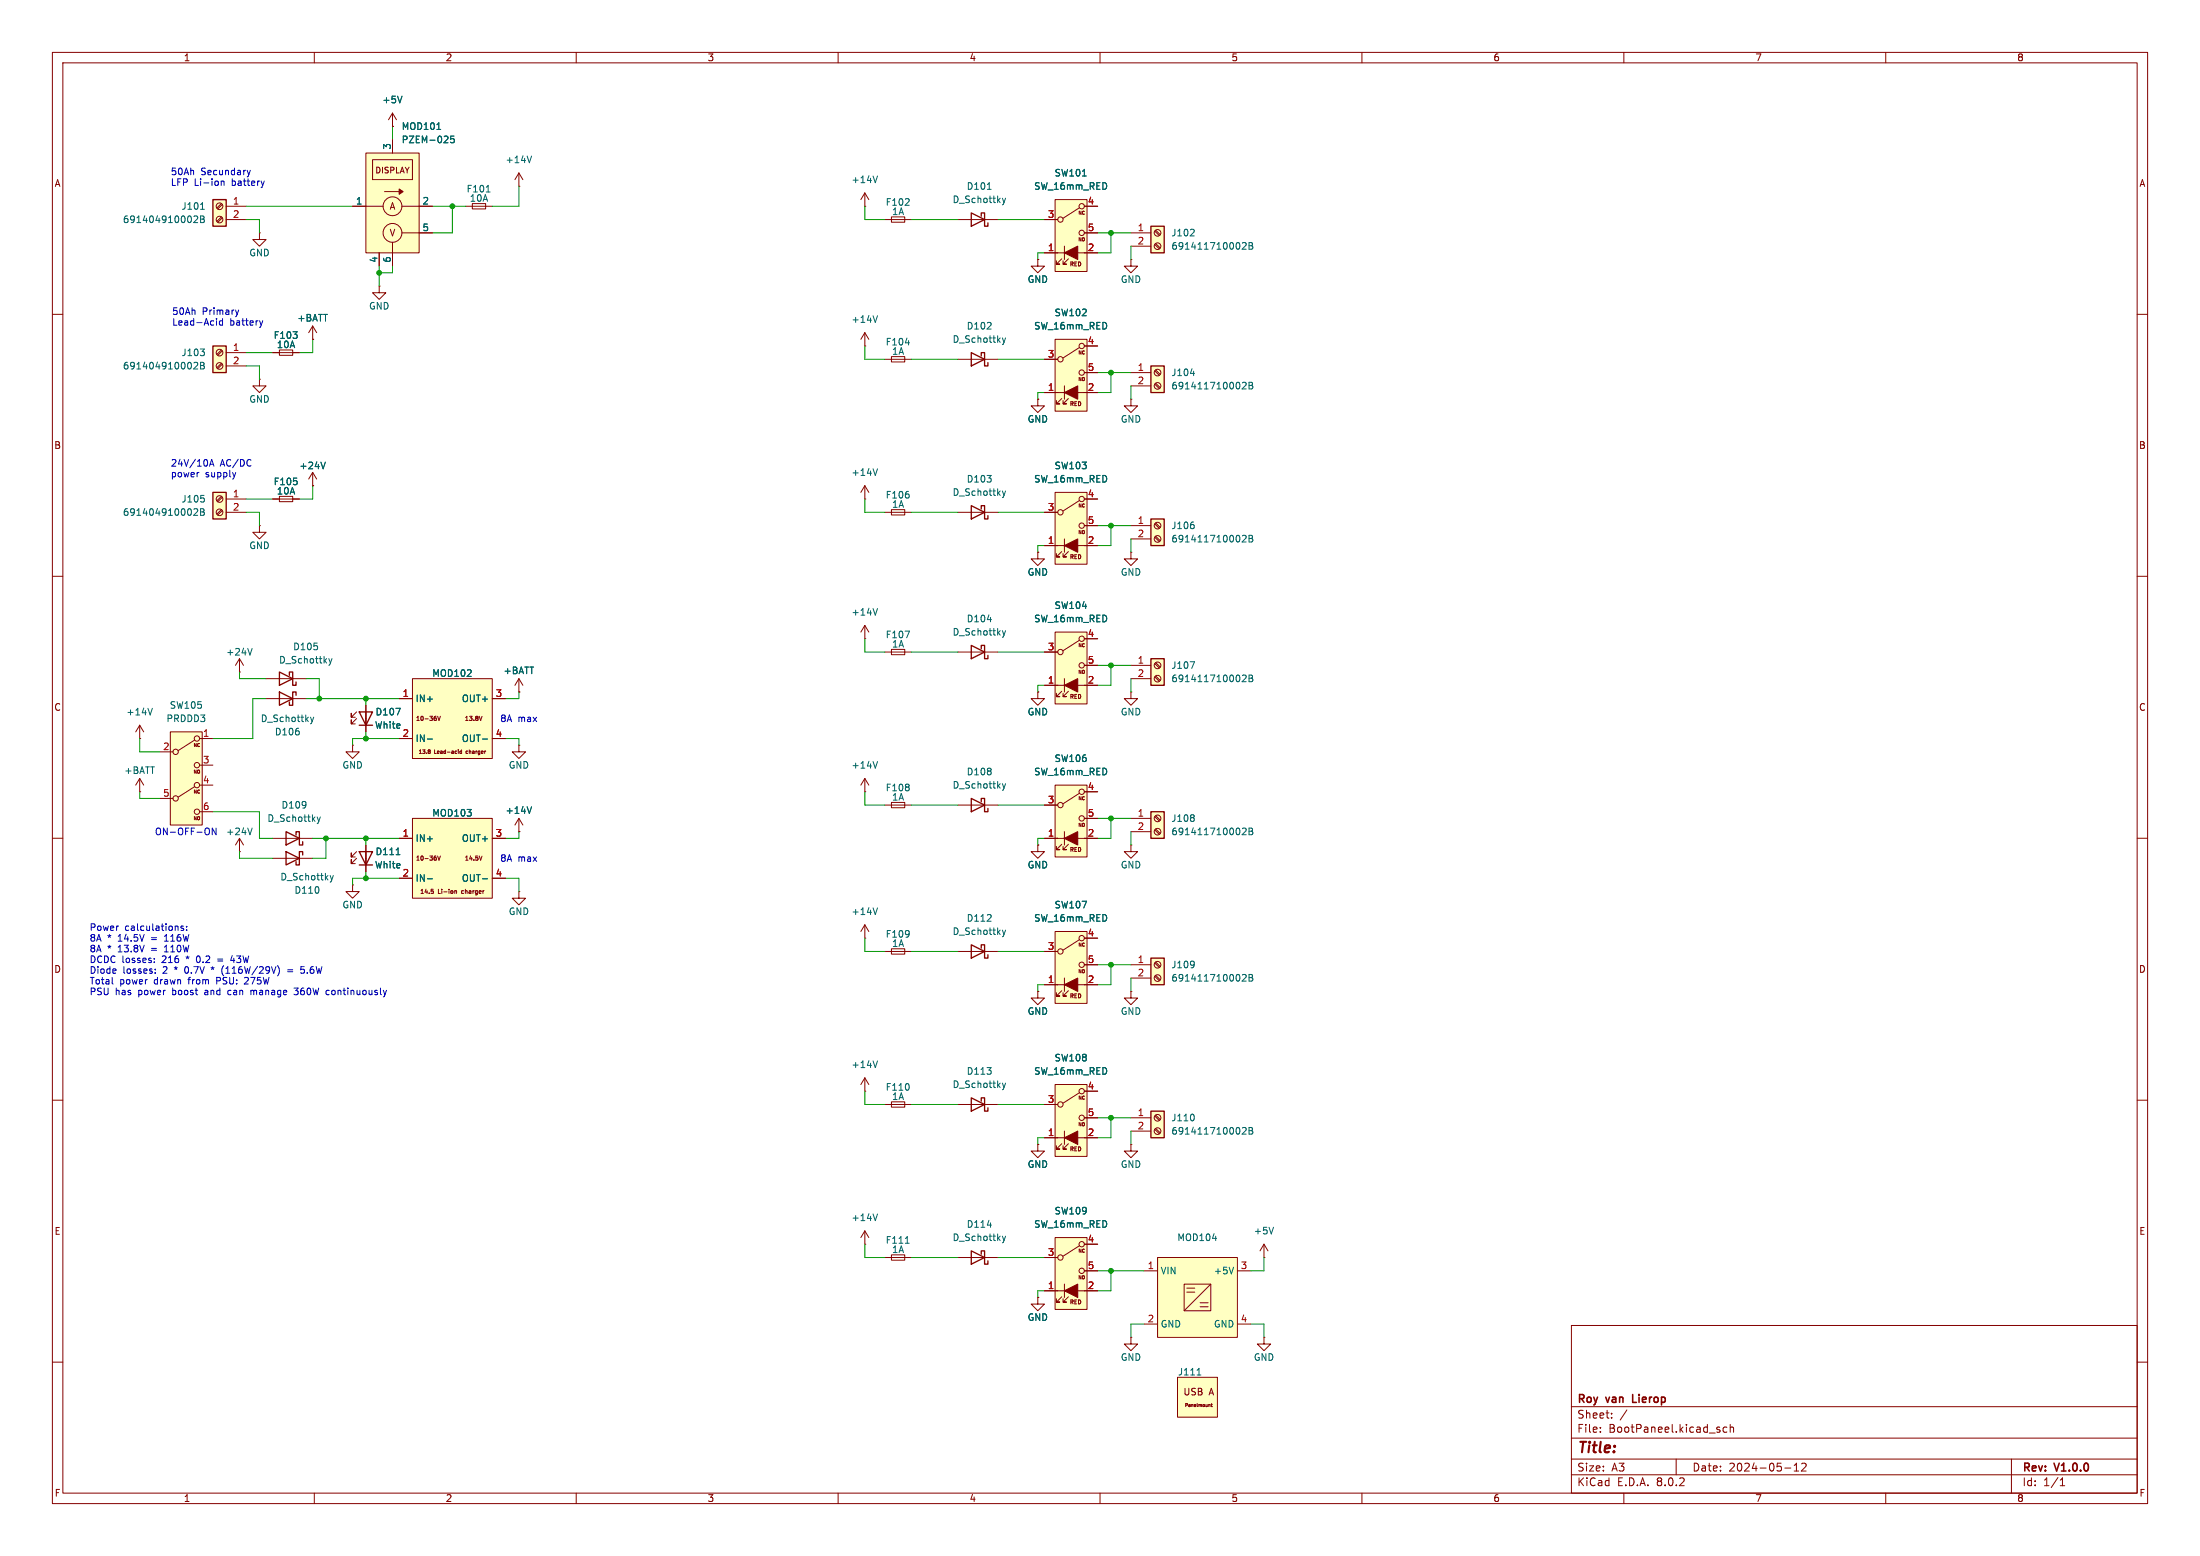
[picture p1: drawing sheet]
<svg xmlns="http://www.w3.org/2000/svg" width="420mm" height="297mm" viewBox="0 0 420 297" stroke-linecap="round" stroke-linejoin="round" font-family="sans-serif">
<g fill="none" stroke="#840000" stroke-width=".19">
<path d="M10 10h400v277h-400zM12 12h396v273h-396zM60 10v2M110 10v2M160 10v2M210 10v2M260 10v2M310 10v2M360 10v2M10 60h2M408 60h2M10 110h2"/>
<path d="M408 110h2M10 160h2M408 160h2M10 210h2M408 210h2M10 260h2M300 253h108v32h-108zM408 260h2M300 278.5h108M300 274.5h108M300 268.5h108M305.5 273.2v.2"/>
<path d="M305.5 272.5v.1M307.7 270.5v.2M307.7 269.8v.1M310.6 269.1l-1.3 1.9M320 278.5v3M328.3 273v.3M329.7 272.5l-.5-.1-.3 .3 .2 .6h.6M330.3 272.5l.2-.1 .4 .1v.9M330.3 271.9v1.5M342.5 279.7l.4-.4v1.5M343.9 279.4l.6-.1 .2 .1 .1 .3-.9 1.1h.9M384 278.5v6.5"/>
<path d="M60 285v2M110 285v2M160 285v2M210 285v2M260 285v2M300 281.5h108M310 285v2M340.7 280.2h1.2M342.5 280.8h.9M360 285v2M393.3 283.6h.9M393.3 282.5l.4-.4v1.5"/>
</g>
<path d="M311.7 266.2v1.5h.7" fill="none" stroke="#840000" stroke-width=".3"/>
<path d="M32.5 139.7h6.1v17.8h-6.1z" fill="#ffffc2"/>
<g fill="none" stroke="#840000" stroke-width=".19">
<path d="M32.5 139.7h6.1v17.8h-6.1zM45.7 128.3h.1M45.7 125.7l-.7 1.3M45.7 125.7v2.6M45.7 125.7l.8 1.3M50.8 129.5h7.6M50.8 133.4h7.6M30.5 143.5h2.5M30.5 152.4h2.5M37.1 150.2l-3.1 1.9M37.1 141.3l-3.1 2M38.1 141h2.5"/>
<path d="M38.1 146.1h2.5M38.1 149.9h2.5M38.1 154.9h2.5M215.9 189.2v1.3h1.3l-1.3 1.3-1.3-1.3h1.3M215.9 189.2h.1"/>
<circle cx="33.5" cy="152.4" r=".51"/>
<circle cx="33.5" cy="143.5" r=".51"/>
<circle cx="37.6" cy="146.1" r=".51"/>
<circle cx="37.6" cy="154.9" r=".51"/>
<circle cx="37.6" cy="149.9" r=".51"/>
<circle cx="37.6" cy="141" r=".51"/>
</g>
<path d="M53.3 128.3l2.6 1.2-2.6 1.3zM53.3 132.1l2.6 1.3-2.6 1.2zM55.2 128.9v-.6h.7v2.5h.6v-.6M56.5 132.7v-.6h-.6v2.5h-.7v-.6" fill="none" stroke="#840000" stroke-width=".25"/>
<path d="M48.1 123.8l-.4 1.2M59.3 136.9l.3 .8M59.6 137.7l-.3 .5M59.9 136.9l-.3 .8M62.8 125.7l.3 .9M63.1 126.6l-.3 .4M63.4 125.7l-.3 .9" fill="none" stroke="#006464" stroke-width=".19"/>
<path d="M201.4 207h6.1v13.7h-6.1z" fill="#ffffc2"/>
<g fill="none" stroke="#840000" stroke-width=".19">
<path d="M199.4 217.2h10.1M199.4 210.8h2.5M201.4 207h6.1v13.7h-6.1zM202.7 218.3l-1 1h.6h-.6v-.6M204 218.3l-1.1 1h.7h-.7v-.6M206 208.6l-3.1 2M207 208.3h2.5M207 213.4h2.5"/>
<circle cx="202.4" cy="210.8" r=".51"/>
<circle cx="206.5" cy="213.4" r=".51"/>
<circle cx="206.5" cy="208.3" r=".51"/>
</g>
<path d="M203.2 215.9v2.5" fill="none" stroke="#840000" stroke-width=".2"/>
<path d="M203.2 217.2l2.5-1.3v2.5z" fill="#840000" stroke="#840000" stroke-width=".2"/>
<path d="M219.7 182.9h2.5v5.1h-2.5z" fill="#ffffc2"/>
<path d="M54.6 158.8l2.5 1.2-2.5 1.3zM56.5 159.4v-.6h.6v2.5h.7v-.6M185.4 152.4l2.6 1.3-2.6 1.2zM187.3 153v-.6h.7v2.5h.6v-.6M54.6 162.6l2.5 1.2-2.5 1.3zM57.8 163.2v-.6h-.7v2.5h-.6v-.6M219.7 182.9h2.5v5.1h-2.5z" fill="none" stroke="#840000" stroke-width=".25"/>
<g fill="none" stroke="#840000" stroke-width=".19">
<path d="M26.7 138.4l-.8 1.3M26.7 138.4v2.6M26.7 138.4l.7 1.3M26.7 141h.1M26.7 151.1h.1M26.7 148.6v2.5M26.7 148.6l-.8 1.3M26.7 148.6l.7 1.3M165.1 151.1h.1M165.1 148.6l-.8 1.3M165.1 148.6v2.5M165.1 148.6l.8 1.3"/>
<path d="M168.9 153.7h5.1M170.2 153.2h2.5v1h-2.5zM182.9 153.7h7.6M45.7 162.6h.1M45.7 160l-.7 1.3M45.7 160v2.6M45.7 160l.8 1.3M52.1 163.8h7.6M52.1 160h7.6M215.9 184.2h3.8M215.9 186.7h3.8M220.4 186.4l.9 .8"/>
<path d="M220.4 183.8l.9 .9M220.6 186.2l.9 .8M220.6 183.6l.9 .9"/>
<circle cx="221" cy="186.7" r=".63"/>
<circle cx="221" cy="184.1" r=".63"/>
</g>
<g fill="none" stroke="#006464" stroke-width=".19">
<path d="M29.1 135.2l-.4 1.3M48.1 158.1l-.4 1.2M60.6 155.9l.3 .9M60.9 156.8l-.3 .4M61.2 155.9l-.3 .9M167.5 145.4l-.4 1.2M191.4 149.6l.3 .8M191.7 150.4l-.3 .5M192 149.6l-.3 .8M63 167.1l.3 .9M63.3 168l-.3 .4M63.6 167.1l-.3 .9"/>
<path d="M227.9 183.5l.1 .7-.2 .4M228 184l-.1 .2M237.2 186.1l.5-.1 .2 .4-.8 .9h.8M238.4 186h.5l.2 .2-.2 .4 .2 .1 .1 .3-.3 .3h-.5zM238.4 186.6h.5"/>
</g>
<path d="M219.7 212.1h2.5v5.1h-2.5z" fill="#ffffc2"/>
<path d="M185.4 209.6l2.6 1.2-2.6 1.3zM187.3 210.2v-.6h.7v2.5h.6v-.6M219.7 212.1h2.5v5.1h-2.5z" fill="none" stroke="#840000" stroke-width=".25"/>
<g fill="none" stroke="#840000" stroke-width=".19">
<path d="M165.1 208.3h.1M165.1 205.7l-.8 1.3M165.1 205.7v2.6M165.1 205.7l.8 1.3M168.9 210.8h5.1M170.2 210.3h2.5v1h-2.5zM182.9 210.8h7.6M215.9 213.4h3.8M215.9 215.9h3.8M220.4 215.6l.9 .8M220.4 213l.9 .9M220.6 215.4l.9 .8"/>
<path d="M220.6 212.9l.9 .8"/>
<circle cx="221" cy="213.4" r=".63"/>
<circle cx="221" cy="215.9" r=".63"/>
</g>
<path d="M167.5 202.5l-.4 1.3M191.4 206.7l.3 .9M191.7 207.6l-.3 .4M192 206.7l-.3 .9M227.9 212.8l.1 .4-.1 .6M237.2 215.3l.5-.1 .2 .4-.8 .9h.8M238.4 215.2h.5l.2 .3-.2 .3 .2 .1 .1 .3-.3 .3h-.5zM238.4 215.8h.5" fill="none" stroke="#006464" stroke-width=".19"/>
<path d="M201.4 149.9h6.1v13.7h-6.1z" fill="#ffffc2"/>
<g fill="none" stroke="#840000" stroke-width=".19">
<path d="M199.4 153.7h2.5M201.4 149.9h6.1v13.7h-6.1zM206 151.4l-3.1 2M207 151.1h2.5M207 156.2h2.5M198.1 161.3v1.3h1.3l-1.3 1.2-1.3-1.2h1.3M198.1 161.3h.1M199.4 160h10.1M202.7 161.2l-1 1h.6h-.6v-.7M204 161.2l-1.1 1h.7h-.7v-.7M165.1 237.5h.1M165.1 234.9l-.8 1.3"/>
<path d="M165.1 234.9v2.6M165.1 234.9l.8 1.3M170.2 239.5h2.5v1h-2.5zM168.9 240h5.1M182.9 240h7.6"/>
<circle cx="202.4" cy="153.7" r=".51"/>
<circle cx="206.5" cy="156.2" r=".51"/>
<circle cx="206.5" cy="151.1" r=".51"/>
</g>
<path d="M203.2 158.8v2.5" fill="none" stroke="#840000" stroke-width=".2"/>
<path d="M203.2 160l2.5-1.2v2.5z" fill="#840000" stroke="#840000" stroke-width=".2"/>
<path d="M185.4 238.8l2.6 1.2-2.6 1.3zM187.3 239.4v-.6h.7v2.5h.6v-.6" fill="none" stroke="#840000" stroke-width=".25"/>
<path d="M167.5 231.7l-.4 1.3M172.8 237.3h.8M188.5 233.8h.8M191.4 236l.3 .8M191.7 236.8l-.3 .4M192 236l-.3 .8" fill="none" stroke="#006464" stroke-width=".19"/>
<path d="M201.4 177.8h6.1v13.7h-6.1z" fill="#ffffc2"/>
<g fill="none" stroke="#840000" stroke-width=".19">
<path d="M201.4 177.8h6.1v13.7h-6.1zM206 179.4l-3.1 2M207 179.1h2.5M215.9 161.3v1.3h1.3l-1.3 1.2-1.3-1.2h1.3M215.9 161.3h.1M199.4 188h10.1M199.4 181.6h2.5M202.7 189.1l-1 1h.6h-.6v-.6M204 189.1l-1.1 1h.7h-.7v-.6M207 184.2h2.5M215.9 255.3v1.2h1.3l-1.3 1.3-1.3-1.3h1.3M215.9 255.3h.1"/>
<circle cx="206.5" cy="179.1" r=".51"/>
<circle cx="202.4" cy="181.6" r=".51"/>
<circle cx="206.5" cy="184.2" r=".51"/>
</g>
<path d="M203.2 186.7v2.5" fill="none" stroke="#840000" stroke-width=".2"/>
<path d="M203.2 188l2.5-1.3v2.5z" fill="#840000" stroke="#840000" stroke-width=".2"/>
<path d="M219.7 154.9h2.5v5.1h-2.5z" fill="#ffffc2"/>
<path d="M219.7 154.9h2.5v5.1h-2.5z" fill="none" stroke="#840000" stroke-width=".25"/>
<g fill="none" stroke="#840000" stroke-width=".19">
<path d="M52.1 67.3h5M53.3 66.8h2.6v1h-2.6zM215.9 156.2h3.8M215.9 158.8h3.8M220.4 158.4l.9 .9M220.4 155.9l.9 .8M220.6 158.2l.9 .9M220.6 155.7l.9 .8M198.1 218.4v1.3h1.3l-1.3 1.3-1.3-1.3h1.3M198.1 218.4h.1M198.1 247.6v1.3h1.3l-1.3 1.3-1.3-1.3h1.3M198.1 247.6h.1"/>
<circle cx="221" cy="158.7" r=".63"/>
<circle cx="221" cy="156.2" r=".63"/>
</g>
<path d="M227.9 155.6l.1 .2-.1 .2M227.9 156.1l.1 .2-.1 .4M237.2 158.2l.5-.1 .2 .3-.8 .9h.8M238.4 158.1h.5l.2 .2-.2 .4 .2 .1 .1 .3-.3 .2h-.5zM238.4 158.7h.5" fill="none" stroke="#006464" stroke-width=".19"/>
<path d="M219.7 125.7h2.5v5.1h-2.5z" fill="#ffffc2"/>
<path d="M219.7 125.7h2.5v5.1h-2.5z" fill="none" stroke="#840000" stroke-width=".25"/>
<g fill="none" stroke="#840000" stroke-width=".19">
<path d="M215.9 132.1v1.3h1.3l-1.3 1.2-1.3-1.2h1.3M215.9 132.1h.1M215.9 127h3.8M215.9 129.5h3.8M220.4 129.2l.9 .8M220.4 126.7l.9 .8M220.6 129l.9 .9M220.6 126.5l.9 .8"/>
<circle cx="221" cy="129.5" r=".63"/>
<circle cx="221" cy="127" r=".63"/>
</g>
<path d="M227.2 126.3h.8l-.5 1.3M237.2 129l.5-.2 .2 .4-.8 .9h.8M238.4 128.8h.5l.2 .3-.2 .4 .2 .1 .1 .3-.3 .2h-.5zM238.4 129.5h.5" fill="none" stroke="#006464" stroke-width=".19"/>
<path d="M219.7 99.1h2.5v5h-2.5z" fill="#ffffc2"/>
<path d="M219.7 99.1h2.5v5h-2.5z" fill="none" stroke="#840000" stroke-width=".25"/>
<g fill="none" stroke="#840000" stroke-width=".19">
<path d="M220.4 100l.9 .8M220.6 99.8l.9 .9M215.9 105.4v1.3h1.3l-1.3 1.3-1.3-1.3h1.3M215.9 105.4h.1M215.9 100.3h3.8M215.9 102.9h3.8M220.4 102.5l.9 .9M220.6 102.4l.9 .8"/>
<circle cx="221" cy="100.3" r=".63"/>
<circle cx="221" cy="102.9" r=".63"/>
</g>
<path d="M227.9 100.2l.1 .2-.1 .4M237.2 102.3l.5-.1 .2 .3-.8 .9h.8M238.4 102.2h.5l.2 .2-.2 .4 .2 .1 .1 .3-.3 .2h-.5zM238.4 102.8h.5" fill="none" stroke="#006464" stroke-width=".19"/>
<path d="M201.4 94h6.1v13.7h-6.1z" fill="#ffffc2"/>
<g fill="none" stroke="#840000" stroke-width=".19">
<path d="M198.1 49.5v1.3h1.3l-1.3 1.3-1.3-1.3h1.3M198.1 49.5h.1M215.9 49.5v1.3h1.3l-1.3 1.3-1.3-1.3h1.3M215.9 49.5h.1M199.4 97.8h2.5M201.4 94h6.1v13.7h-6.1zM206 95.6l-3.1 1.9M207 95.3h2.5M198.1 105.4v1.3h1.3l-1.3 1.3-1.3-1.3h1.3M198.1 105.4h.1M199.4 104.1h10.1M202.7 105.3l-1 1h.6h-.6v-.6"/>
<path d="M204 105.3l-1.1 1h.7h-.7v-.6M207 100.3h2.5"/>
<circle cx="202.4" cy="97.8" r=".51"/>
<circle cx="206.5" cy="95.3" r=".51"/>
<circle cx="206.5" cy="100.3" r=".51"/>
</g>
<path d="M203.2 102.9v2.5" fill="none" stroke="#840000" stroke-width=".2"/>
<path d="M203.2 104.1l2.5-1.2v2.5z" fill="#840000" stroke="#840000" stroke-width=".2"/>
<path d="M201.4 64.8h6.1v13.7h-6.1z" fill="#ffffc2"/>
<g fill="none" stroke="#840000" stroke-width=".19">
<path d="M199.4 74.9h10.1M199.4 68.6h2.5M201.4 64.8h6.1v13.7h-6.1zM202.7 76.1l-1 1h.6h-.6v-.6M204 76.1l-1.1 1h.7h-.7v-.6M206 66.3l-3.1 2M207 66h2.5M207 71.1h2.5M59.7 92.7h.1M59.7 90.2l-.8 1.2M59.7 90.2v2.5M59.7 90.2l.8 1.2"/>
<circle cx="202.4" cy="68.6" r=".51"/>
<circle cx="206.5" cy="71.1" r=".51"/>
<circle cx="206.5" cy="66" r=".51"/>
</g>
<path d="M203.2 73.7v2.5" fill="none" stroke="#840000" stroke-width=".2"/>
<path d="M203.2 74.9l2.5-1.2v2.5z" fill="#840000" stroke="#840000" stroke-width=".2"/>
<path d="M62.1 88.2l-.4 1.3" fill="none" stroke="#006464" stroke-width=".19"/>
<path d="M219.7 69.9h2.5v5h-2.5z" fill="#ffffc2"/>
<path d="M219.7 69.9h2.5v5h-2.5z" fill="none" stroke="#840000" stroke-width=".25"/>
<g fill="none" stroke="#840000" stroke-width=".19">
<path d="M215.9 71.1h3.8M215.9 73.7h3.8M220.4 73.3l.9 .9M220.4 70.8l.9 .8M220.6 73.2l.9 .8M220.6 70.6l.9 .9M52.1 95.3h5M53.3 94.7h2.6v1.1h-2.6zM49.5 100.3v1.3h1.3l-1.3 1.3-1.2-1.3h1.2M49.5 100.3h.1"/>
<circle cx="221" cy="71.1" r=".63"/>
<circle cx="221" cy="73.7" r=".63"/>
</g>
<path d="M227.3 71.3h.7M237.2 73.1l.5-.1 .2 .3-.8 .9h.8M238.4 73h.5l.2 .2-.2 .4 .2 .1 .1 .3-.3 .2h-.5zM238.4 73.6h.5M56.7 91.9v.5" fill="none" stroke="#006464" stroke-width=".19"/>
<path d="M219.7 43.2h2.5v5.1h-2.5z" fill="#ffffc2"/>
<path d="M219.7 43.2h2.5v5.1h-2.5zM68.6 162.6h2.5l-1.3 2.5zM68.6 165.1h2.5" fill="none" stroke="#840000" stroke-width=".25"/>
<g fill="none" stroke="#840000" stroke-width=".19">
<path d="M72.4 54.6v1.3h1.3l-1.3 1.3-1.3-1.3h1.3M72.4 54.6h.1M215.9 44.5h3.8M215.9 47h3.8M220.4 46.7l.9 .8M220.4 44.1l.9 .9M220.6 46.5l.9 .8M220.6 43.9l.9 .9M49.5 72.4v1.3h1.3l-1.3 1.2-1.2-1.2h1.2M49.5 72.4h.1M59.7 64.8h.1M59.7 62.2l-.8 1.3"/>
<path d="M59.7 62.2v2.6M59.7 62.2l.8 1.3M198.1 132.1v1.3h1.3l-1.3 1.2-1.3-1.2h1.3M198.1 132.1h.1M68.1 163.8l-1 1v-.7v.7h.7M68.1 162.6l-1 1v-.8v.8h.7M69.8 161.3v5.1"/>
<circle cx="221" cy="47" r=".63"/>
<circle cx="221" cy="44.4" r=".63"/>
</g>
<path d="M227.9 43.8l.1 .2-.1 .3-.7 .7h.8M237.2 46.4l.5-.1 .2 .4-.8 .9h.8M238.4 46.3h.5l.2 .2-.2 .4 .2 .1 .1 .3-.3 .3h-.5zM238.4 46.9h.5M75.6 163.1h.8" fill="none" stroke="#006464" stroke-width=".19"/>
<path d="M201.4 120.7h6.1v13.7h-6.1z" fill="#ffffc2"/>
<g fill="none" stroke="#840000" stroke-width=".19">
<path d="M199.4 130.8h10.1M199.4 124.5h2.5M201.4 120.7h6.1v13.7h-6.1zM202.7 132l-1 1h.6h-.6v-.7M204 132l-1.1 1h.7h-.7v-.7M206 122.2l-3.1 2M207 121.9h2.5M207 127h2.5"/>
<circle cx="202.4" cy="124.5" r=".51"/>
<circle cx="206.5" cy="121.9" r=".51"/>
<circle cx="206.5" cy="127" r=".51"/>
</g>
<path d="M203.2 129.5v2.6" fill="none" stroke="#840000" stroke-width=".2"/>
<path d="M203.2 130.8l2.5-1.3v2.6z" fill="#840000" stroke="#840000" stroke-width=".2"/>
<path d="M40.6 94h2.6v5.1h-2.6z" fill="#ffffc2"/>
<path d="M40.6 94h2.6v5.1h-2.6z" fill="none" stroke="#840000" stroke-width=".25"/>
<g fill="none" stroke="#840000" stroke-width=".19">
<path d="M49.5 44.5v1.2h1.3l-1.3 1.3-1.2-1.3h1.2M49.5 44.5h.1M215.9 76.2v1.3h1.3l-1.3 1.2-1.3-1.2h1.3M215.9 76.2h.1M42.3 97.3l-.9 .8M42.3 94.7l-.9 .9M42.4 97.5l-.8 .8M42.4 94.9l-.8 .9M43.2 95.3h3.8M43.2 97.8h3.8"/>
<circle cx="41.9" cy="97.8" r=".63"/>
<circle cx="41.9" cy="95.2" r=".63"/>
</g>
<path d="M37 97.2l.5-.1 .2 .4-.7 .9h.7M38.3 97.1h.4l.3 .2-.3 .4 .3 .1v.3l-.2 .3h-.5zM38.3 97.7h.4M38.4 94.6h.6M38.9 95.1l.1 .2-.1 .5" fill="none" stroke="#006464" stroke-width=".19"/>
<path d="M40.6 38.1h2.6v5.1h-2.6z" fill="#ffffc2"/>
<path d="M40.6 38.1h2.6v5.1h-2.6z" fill="none" stroke="#840000" stroke-width=".25"/>
<g fill="none" stroke="#840000" stroke-width=".19">
<path d="M42.3 38.9l-.9 .8M42.4 39l-.8 .9M43.2 39.4h3.8M74.9 24.1h.1M74.9 21.6l-.7 1.3M74.9 21.6v2.5M74.9 21.6l.8 1.3M42.3 41.4l-.9 .8M42.4 41.6l-.8 .8M43.2 41.9h3.8M198.1 76.2v1.3h1.3l-1.3 1.2-1.3-1.2h1.3M198.1 76.2h.1"/>
<circle cx="41.9" cy="39.4" r=".63"/>
<circle cx="41.9" cy="41.9" r=".63"/>
</g>
<path d="M76.7 18.4l-.4 1.2M38.3 39.9h.7M37 41.3l.5-.1 .2 .4-.7 .9h.7M38.3 41.2h.4l.3 .3-.3 .3 .3 .1v.3l-.2 .3h-.5zM38.3 41.8h.4" fill="none" stroke="#006464" stroke-width=".19"/>
<path d="M69.8 29.2h10.2v19.1h-10.2z" fill="#ffffc2"/>
<g fill="none" stroke="#840000" stroke-width=".19">
<path d="M67.3 39.4h5.9M69.8 29.2h10.2v19.1h-10.2zM71.1 30.5h7.6v3.8h-7.6zM73.4 36.6h2.8M74.9 26.7v2.5M76.7 39.4h5.8M72.4 48.3v2.5M74.9 46.3v4.5M76.7 44.5h5.8"/>
<circle cx="74.9" cy="39.4" r="1.8"/>
<circle cx="74.9" cy="44.5" r="1.8"/>
</g>
<path d="M76.2 36.1l.8 .5-.8 .5z" fill="#840000" stroke="#840000" stroke-width=".19"/>
<path d="M83.4 24.7h.7M86.7 26h-.6l-.1 .6 .2-.1h.4l.1 .2v.4l-.2 .1-.5-.1" fill="none" stroke="#006464" stroke-width=".19"/>
<path d="M40.6 66h2.6v5.1h-2.6z" fill="#ffffc2"/>
<path d="M40.6 66h2.6v5.1h-2.6z" fill="none" stroke="#840000" stroke-width=".25"/>
<g fill="none" stroke="#840000" stroke-width=".19">
<path d="M42.3 69.3l-.9 .9M42.3 66.8l-.9 .8M42.4 69.5l-.8 .9M42.4 67l-.8 .8M43.2 67.3h3.8M43.2 69.9h3.8M99.1 132.1h.1M99.1 129.5l-.8 1.3M99.1 129.5v2.6M99.1 129.5l.7 1.3M67.3 142.2v1.3h1.3l-1.3 1.3-1.3-1.3h1.3M67.3 142.2h.1"/>
<circle cx="41.9" cy="67.3" r=".63"/>
<circle cx="41.9" cy="69.8" r=".63"/>
</g>
<path d="M37 69.3l.5-.1 .2 .3-.7 .9h.7M38.2 66.6h.8l-.4 .5M38.3 69.2h.4l.3 .2-.3 .4 .3 .1v.3l-.2 .2h-.5zM38.3 69.8h.4M38.9 67.2l.1 .1-.1 .5" fill="none" stroke="#006464" stroke-width=".19"/>
<path d="M201.4 236.2h6.1v13.7h-6.1z" fill="#ffffc2"/>
<g fill="none" stroke="#840000" stroke-width=".19">
<path d="M168.9 68.6h5.1M170.2 68.1h2.5v1h-2.5zM182.9 68.6h7.6M201.4 236.2h6.1v13.7h-6.1zM206 237.8l-3.1 2M207 237.5h2.5M199.4 246.4h10.1M199.4 240h2.5M202.7 247.5l-1 1h.6h-.6v-.6M204 247.5l-1.1 1h.7h-.7v-.6M207 242.6h2.5"/>
<circle cx="206.5" cy="237.5" r=".51"/>
<circle cx="202.4" cy="240" r=".51"/>
<circle cx="206.5" cy="242.6" r=".51"/>
</g>
<path d="M203.2 245.1v2.5" fill="none" stroke="#840000" stroke-width=".2"/>
<path d="M203.2 246.4l2.5-1.3v2.5z" fill="#840000" stroke="#840000" stroke-width=".2"/>
<path d="M185.4 67.3l2.6 1.3-2.6 1.3zM187.3 67.9v-.6h.7v2.6h.6v-.7" fill="none" stroke="#840000" stroke-width=".25"/>
<path d="M172.8 65.4h.8M191.4 64.5l.3 .8M191.7 65.3l-.3 .5M192 64.5l-.3 .8" fill="none" stroke="#006464" stroke-width=".19"/>
<path d="M221 240h15.2v15.3h-15.2z" fill="#ffffc2"/>
<path d="M218.4 242.6h2.6M218.4 252.7h2.6M221 240h15.2v15.3h-15.2zM226.1 245.1h5v5.1h-5zM226.6 246.6h1.5M226.6 245.9h1.5M229.1 249.4h1.5M229.1 248.7h1.5M231.1 245.1l-5 5.1M236.2 242.6h2.6M236.2 252.7h2.6" fill="none" stroke="#840000" stroke-width=".19"/>
<path d="M235.5 241.9l-.4 1.2" fill="none" stroke="#006464" stroke-width=".19"/>
<path d="M224.8 262.9h7.6v7.6h-7.6z" fill="#ffffc2"/>
<g fill="none" stroke="#840000" stroke-width=".19">
<path d="M165.1 66h.1M165.1 63.5l-.8 1.3M165.1 63.5v2.5M165.1 63.5l.8 1.3M165.1 95.3h.1M165.1 92.7v2.6M165.1 92.7l-.8 1.3M165.1 92.7l.8 1.3M241.3 237.5l-.8 1.3M241.3 237.5v2.5M241.3 237.5l.8 1.3M241.3 240h.1"/>
<path d="M241.3 255.3v1.2h1.3l-1.3 1.3-1.3-1.3h1.3M241.3 255.3h.1M224.8 262.9h7.6v7.6h-7.6zM230.8 268.2l.2-.1v.4M231.2 268.1h.2M231.3 267.9v.5l.1 .1"/>
</g>
<path d="M167.5 60.3l-.4 1.2M167.5 89.5l-.4 1.2M243.1 234.3l-.4 1.2M228.5 262.5h.8" fill="none" stroke="#006464" stroke-width=".19"/>
<path d="M78.7 129.5h15.3v15.3h-15.3z" fill="#ffffc2"/>
<g fill="none" stroke="#840000" stroke-width=".19">
<path d="M88.9 39.4h5.1M90.2 38.9h2.5v1h-2.5zM99.1 35.6h.1M99.1 33v2.6M99.1 33l-.8 1.3M99.1 33l.7 1.3M182.9 41.9h7.6M168.9 97.8h5.1M170.2 97.3h2.5v1h-2.5zM182.9 97.8h7.6M165.1 119.4l-.8 1.3M165.1 119.4v2.5"/>
<path d="M165.1 119.4l.8 1.3M76.2 133.4h2.5M78.7 129.5h15.3v15.3h-15.3zM83.2 137.1v.4M83.5 136.7l.3 .8 .3-.8M92 136.7l-.2 .8M94 133.4h2.5M165.1 121.9h.1M76.2 141h2.5M81.9 143.1l.2 .2M81.9 143.4h.1M82 143.4l.1 .3-.2 .1"/>
<path d="M82.1 143.3h.1M82.1 143.3l-.1 .1M87.5 143.1v.1M88.1 143.4l-.3 .1 .1 .3h.2M88.1 143.1v.7M89 143.4v.4M94 141h2.5M99.1 158.8h.1M99.1 142.2v1.3h1.2l-1.2 1.3-1.3-1.3h1.3M99.1 142.2h.1M99.1 156.2l-.8 1.3M99.1 156.2v2.6"/>
<path d="M99.1 156.2l.7 1.3M67.3 168.9v1.3h1.3l-1.3 1.3-1.3-1.3h1.3M67.3 168.9h.1M168.9 181.6h5.1M170.2 181.1h2.5v1h-2.5z"/>
</g>
<g fill="none" stroke="#006464" stroke-width=".19">
<path d="M92.8 36.6h.8M101.5 29.8l-.4 1.3M188.5 36.1h.7M191.4 37.8l.3 .9M191.7 38.7l-.3 .4M192 37.8l-.3 .9M191.4 93.7l.3 .9M191.7 94.6l-.3 .4M192 93.7l-.3 .9M167.5 116.1l-.4 1.3M81.6 141.1h1M92.1 141.1h1"/>
<path d="M101.5 154l-.4 1.3M173.5 177.7v.9M173.6 178.2l-.1 .1"/>
</g>
<path d="M185.4 40.6l2.6 1.3-2.6 1.3zM187.3 41.3v-.7h.7v2.6h.6v-.7M185.4 96.5l2.6 1.3-2.6 1.3zM187.3 97.2v-.7h.7v2.6h.6v-.7" fill="none" stroke="#840000" stroke-width=".25"/>
<path d="M78.7 156.2h15.3v15.3h-15.3z" fill="#ffffc2"/>
<g fill="none" stroke="#840000" stroke-width=".19">
<path d="M165.1 39.4h.1M165.1 36.8v2.6M165.1 36.8l-.8 1.3M165.1 36.8l.8 1.3M168.9 41.9h5.1M170.2 41.4h2.5v1h-2.5zM68.1 137.2l-1 1v-.8v.8h.7M68.1 135.9l-1 1v-.8v.8h.7M69.8 134.6v5.1M168.9 124.5h5.1M170.2 124h2.5v1h-2.5zM182.9 124.5h7.6"/>
<path d="M78.7 156.2h15.3v15.3h-15.3zM76.2 160h2.5M76.2 167.6h2.5M82.3 169.7h.4M82.6 170l.1 .2-.1 .3M83.2 163.7v.5M83.5 163.4l.3 .8 .3-.8M86.8 170v.5M86.8 170.1l.3-.1 .1 .5M92 163.4l-.2 .8M94 160h2.5M94 167.6h2.5"/>
<path d="M99.1 170.2v1.3h1.2l-1.2 1.2-1.3-1.2h1.3M99.1 170.2h.1M165.1 179.1h.1M165.1 176.5l-.8 1.3M165.1 176.5v2.6M165.1 176.5l.8 1.3M182.9 181.6h7.6M198.1 189.2v1.3h1.3l-1.3 1.3-1.3-1.3h1.3M198.1 189.2h.1M215.9 218.4v1.3h1.3l-1.3 1.3-1.3-1.3h1.3M215.9 218.4h.1"/>
</g>
<g fill="none" stroke="#006464" stroke-width=".19">
<path d="M167.5 33.6l-.4 1.3M172.8 39.2h.8M173.5 38v.5M188.5 118.3h.8M75.6 135.2h.8l-.5 1.3M172.8 120.5h.8l-.5 1.2M191.4 120.4l.3 .8M191.7 121.2l-.3 .5M192 120.4l-.3 .8M81.6 167.7h1M92.1 167.7h1M167.5 173.3l-.4 1.3"/>
<path d="M191.4 177.5l.3 .9M191.7 178.4l-.3 .4M192 177.5l-.3 .9"/>
</g>
<path d="M68.6 135.9h2.5l-1.3 2.5zM68.6 138.4h2.5M185.4 123.2l2.6 1.3-2.6 1.2zM187.3 123.8v-.6h.7v2.5h.6v-.6M185.4 180.3l2.6 1.3-2.6 1.3zM187.3 181v-.7h.7v2.6h.6v-.7" fill="none" stroke="#840000" stroke-width=".25"/>
<path d="M201.4 38.1h6.1v13.7h-6.1z" fill="#ffffc2"/>
<g fill="none" stroke="#840000" stroke-width=".19">
<path d="M67.3 39.4h2.5M74.9 24.1h.1M74.9 26.7v2.5M80 39.4h2.5M201.4 38.1h6.1v13.7h-6.1zM206 39.7l-3.1 2M207 39.4h2.5M72.4 48.3v2.5M74.9 48.3v2.5M80 44.5h2.5M198.1 49.5h.1M199.4 48.3h10.1"/>
<path d="M199.4 41.9h2.5M202.7 49.4l-1 1h.6h-.6v-.6M204 49.4l-1.1 1h.7h-.7v-.6M207 44.5h2.5M52.1 67.3h1.2M55.9 67.3h1.2M59.7 64.8h.1M198.1 76.2h.1M199.4 74.9h2.5M199.4 68.6h2.5M207 74.9h2.5M207 66h2.5"/>
<path d="M207 71.1h2.5M52.1 95.3h1.2M55.9 95.3h1.2M59.7 92.7h.1M199.4 97.8h2.5M207 95.3h2.5M198.1 105.4h.1M199.4 104.1h2.5M207 104.1h2.5M207 100.3h2.5M69.8 134.6v5.1M76.2 133.4h2.5"/>
<path d="M94 133.4h2.5M99.1 132.1h.1M198.1 132.1h.1M199.4 130.8h2.5M199.4 124.5h2.5M207 130.8h2.5M207 121.9h2.5M207 127h2.5M76.2 141h2.5M94 141h2.5M99.1 158.8h.1M199.4 153.7h2.5"/>
<path d="M207 151.1h2.5M207 156.2h2.5M69.8 161.3v5.1M76.2 160h2.5M76.2 167.6h2.5M94 160h2.5M94 167.6h2.5M198.1 161.3h.1M199.4 160h2.5M207 160h2.5M207 179.1h2.5M198.1 189.2h.1"/>
<path d="M199.4 188h2.5M199.4 181.6h2.5M207 188h2.5M207 184.2h2.5M198.1 218.4h.1M199.4 217.2h2.5M199.4 210.8h2.5M207 217.2h2.5M207 208.3h2.5M207 213.4h2.5M207 237.5h2.5M198.1 247.6h.1"/>
<path d="M199.4 246.4h2.5M199.4 240h2.5M207 246.4h2.5M207 242.6h2.5"/>
<circle cx="206.5" cy="39.4" r=".51"/>
<circle cx="202.4" cy="41.9" r=".51"/>
<circle cx="206.5" cy="44.5" r=".51"/>
</g>
<path d="M203.2 47v2.5" fill="none" stroke="#840000" stroke-width=".2"/>
<path d="M203.2 48.3l2.5-1.3v2.5z" fill="#840000" stroke="#840000" stroke-width=".2"/>
<g fill="none" stroke="#006464" stroke-width=".19">
<path d="M76.7 18.4l-.4 1.2M83.4 24.7h.7M86.7 26h-.6l-.1 .6 .2-.1h.4l.1 .2v.4l-.2 .1-.5-.1M206.6 33.6h.8M56.7 91.9v.5M62.1 88.2l-.4 1.3M75.6 135.2h.8l-.5 1.3M81.6 141.1h1M92.1 141.1h1M101.5 154l-.4 1.3M75.6 163.1h.8M81.6 167.7h1"/>
<path d="M92.1 167.7h1"/>
</g>
<g fill="none" stroke="#0000c2" stroke-width=".19">
<path d="M42.2 34.6v.8M42.2 34.7l.2-.1h.3l.1 .8M47.2 32.5l.3 .9M47.5 33.4l-.1 .3M47.8 32.5l-.3 .9M50.5 34.6l-.3 .8M45.6 59.2l-.3 .8M41.3 61.2v.9M42.5 60.8v1.3M42.5 61.3l-.4-.1-.2 .3 .1 .5h.5M50.2 61.2l-.3 .9M37.9 90.2h.1"/>
<path d="M40 89l.4-1.3 .4 1.3M40.1 88.6h.6M45 90.2l-.3 .8M41.2 158.1v1.2l-.7-1.2v1.2M31.4 179.6h.7M31.5 178.7h-.1M35 176.8h-.3l-.2 .1 .1 .2 .4 .1v.3h-.5M35.6 177.5v.1M35.6 176.8v.1M21.4 187.6l.2 .2M29.5 183.6v.1M29.5 183v.1"/>
<path d="M29.6 185.7v.1M29.6 185v.1M31.4 181.7h.7M31.5 180.7l-.1 .1M40.3 184.7l.3 .1-.2 .3M41.6 183.1h.9M41.6 183.4h.9M42.6 184.4a1.47 1.47 0 0 0 .1 1.9M43.7 189l-.2 .3v.3l.2 .3M44.3 182.4l-.3 .9h.8M47.4 187.1l-.8 .7h.8M47.9 189v.9"/>
<path d="M48.3 189l-.4 .1M53 184.4a1.49 1.49 0 0 1 0 1.8M54.9 185.1h1M54.9 185.5h1M56.1 188.6h.8l-.4 .5h.3M56.1 189.7l.2 .2 .5-.1M57.5 185.1l.4-.1 .2 .2M58.1 184.5h-.6l-.1 .6M58.1 185.5l-.2 .3-.4-.1M62.5 189l.3 .1M62.8 189.8l-.3 .1"/>
</g>
<g fill="none" stroke="#009600" stroke-width=".19">
<path d="M47 39.4h20.3M74.9 24.1v2.6M82.5 39.4h6.4M86.4 39.4v5.1h-3.9M99.1 35.6v3.8h-5.1M165.1 39.4v2.5h3.8M47 41.9h2.5v2.6M72.4 50.8v3.8M74.9 50.8v1.3h-2.5M174 41.9h8.9M190.5 41.9h8.9M199.4 48.3h-1.3v1.2"/>
<path d="M209.5 44.5h6.4M212.1 44.5v3.8h-2.6M215.9 47v2.5M47 69.9h2.5v2.5M47 67.3h5.1M59.7 64.8v2.5h-2.6M165.1 66v2.6h3.8M174 68.6h8.9M190.5 68.6h8.9M199.4 74.9h-1.3v1.3M209.5 71.1h6.4M212.1 71.1v3.8h-2.6"/>
<path d="M215.9 73.7v2.5M47 97.8h2.5v2.5M47 95.3h5.1M59.7 92.7v2.6h-2.6M165.1 95.3v2.5h3.8M174 97.8h8.9M190.5 97.8h8.9M199.4 104.1h-1.3v1.3M209.5 100.3h6.4M212.1 100.3v3.8h-2.6M215.9 102.9v2.5M45.7 128.3v1.2h5.1"/>
<path d="M50.8 133.4h-2.5v7.6h-7.7M58.4 133.4h17.8M58.4 129.5h2.6v3.9M69.8 133.4v1.2M69.8 139.7v1.3M99.1 132.1v1.3h-2.6M165.1 121.9v2.6h3.8M174 124.5h8.9M190.5 124.5h8.9M199.4 130.8h-1.3v1.3M209.5 127h6.4M212.1 127v3.8h-2.6"/>
<path d="M215.9 129.5v2.6M26.7 141v2.5h3.8M26.7 151.1v1.3h3.8M40.6 154.9h8.9v5.1h2.6M76.2 141h-8.9v1.2M96.5 141h2.6v1.2M99.1 158.8v1.2h-2.6M165.1 151.1v2.6h3.8M174 153.7h8.9M190.5 153.7h8.9M209.5 156.2h6.4M212.1 156.2v3.8h-2.6"/>
<path d="M215.9 158.8v2.5M45.7 162.6v1.2h6.4M59.7 160h16.5M62.2 160v3.8h-2.5M69.8 160v1.3M69.8 166.4v1.2M76.2 167.6h-8.9v1.3M96.5 167.6h2.6v2.6M165.1 179.1v2.5h3.8M199.4 160h-1.3v1.3M174 181.6h8.9M190.5 181.6h8.9"/>
<path d="M199.4 188h-1.3v1.2M209.5 184.2h6.4M212.1 184.2v3.8h-2.6M215.9 186.7v2.5M165.1 208.3v2.5h3.8M174 210.8h8.9M190.5 210.8h8.9M199.4 217.2h-1.3v1.2M209.5 213.4h6.4M212.1 213.4v3.8h-2.6M215.9 215.9v2.5M165.1 237.5v2.5h3.8"/>
<path d="M174 240h8.9M190.5 240h8.9M199.4 246.4h-1.3v1.2M209.5 242.6h8.9M212.1 242.6v3.8h-2.6M218.4 252.7h-2.5v2.6M238.8 252.7h2.5v2.6M241.3 240v2.6h-2.5"/>
</g>
<g fill="#009600" stroke="#009600" stroke-width=".19">
<circle cx="86.4" cy="39.4" r=".46"/>
<circle cx="212.1" cy="44.5" r=".46"/>
<circle cx="212.1" cy="242.6" r=".46"/>
<circle cx="212.1" cy="213.4" r=".46"/>
<circle cx="69.8" cy="160" r=".46"/>
<circle cx="69.8" cy="167.6" r=".46"/>
<circle cx="62.2" cy="160" r=".46"/>
<circle cx="72.4" cy="52.1" r=".46"/>
<circle cx="212.1" cy="100.3" r=".46"/>
<circle cx="212.1" cy="127" r=".46"/>
<circle cx="212.1" cy="71.1" r=".46"/>
<circle cx="212.1" cy="184.2" r=".46"/>
<circle cx="212.1" cy="156.2" r=".46"/>
<circle cx="69.8" cy="133.4" r=".46"/>
<circle cx="61" cy="133.4" r=".46"/>
<circle cx="69.8" cy="141" r=".46"/>
</g>
<text font-size="2.8" fill="#840000" x="301" y="277.9">Title:</text>
<g font-size="2.1" fill="#840000">
<text x="301" y="268.2">Roy</text>
<text x="306.7" y="268.2">van</text>
<text x="312.3" y="268.2">Lierop</text>
<text x="301" y="273.7">File:</text>
<text x="301" y="271">Sheet:</text>
<text x="307.1" y="273.7">BootPaneel.kicad_sch</text>
<text x="301" y="281.1">Size:</text>
<text x="307.6" y="281.1">A3</text>
<text x="323" y="281.1">Date:</text>
<text x="330" y="281.1">2024-05-12</text>
<text x="386" y="281.3">Rev:</text>
<text x="392.4" y="281.3">V1.0.0</text>
<text x="301" y="283.9">KiCad</text>
<text x="308.7" y="283.9">E.D.A.</text>
<text x="316.3" y="283.9">8.0.2</text>
<text x="386" y="283.9">Id:</text>
<text x="390.1" y="283.9">1/1</text>
</g>
<g font-size="1.8" fill="#840000">
<text x="35" y="11.9">1</text>
<text x="85" y="11.9">2</text>
<text x="135" y="11.9">3</text>
<text x="185" y="11.9">4</text>
<text x="235" y="11.9">5</text>
<text x="285" y="11.9">6</text>
<text x="335" y="11.9">7</text>
<text x="385" y="11.9">8</text>
<text x="10.3" y="35.9">A</text>
<text x="408.3" y="35.9">A</text>
<text x="74.3" y="40.2">A</text>
<text x="74.3" y="45.3">V</text>
<text x="10.3" y="85.9">B</text>
<text x="408.2" y="85.9">B</text>
<text x="10.3" y="135.9">C</text>
<text x="408.2" y="135.9">C</text>
<text x="10.3" y="185.9">D</text>
<text x="408.2" y="185.9">D</text>
<text x="10.3" y="235.9">E</text>
<text x="408.3" y="235.9">E</text>
<text x="225.8" y="266.6">USB</text>
<text x="230.8" y="266.6">A</text>
<text x="10.3" y="285.9">F</text>
<text x="35" y="286.9">1</text>
<text x="85" y="286.9">2</text>
<text x="135" y="286.9">3</text>
<text x="185" y="286.9">4</text>
<text x="235" y="286.9">5</text>
<text x="285" y="286.9">6</text>
<text x="335" y="286.9">7</text>
<text x="385" y="286.9">8</text>
<text x="408.3" y="285.9">F</text>
</g>
<g font-size="1.8" fill="#006464">
<text x="72.9" y="19.9">+5V</text>
<text x="74.7" y="28.6" transform="rotate(-90 74.7 28.6)">3</text>
<text x="76.6" y="25">MOD101</text>
<text x="76.6" y="27.5">PZEM-025</text>
<text x="96.4" y="31.3">+14V</text>
<text x="162.5" y="35.2">+14V</text>
<text x="201.2" y="33.9">SW101</text>
<text x="34.6" y="40.2">J101</text>
<text x="67.9" y="39.1">1</text>
<text x="80.6" y="39.1">2</text>
<text x="89" y="36.9">F101</text>
<text x="89.6" y="38.7">10A</text>
<text x="169" y="39.5">F102</text>
<text x="170.2" y="41.2">1A</text>
<text x="181.8" y="39">D_Schottky</text>
<text x="184.5" y="36.4">D101</text>
<text x="197.3" y="36.4">SW_16mm_RED</text>
<text x="23.4" y="42.8">691404910002B</text>
<text x="80.6" y="44.2">5</text>
<text x="223.5" y="45.3">J102</text>
<text x="223.5" y="47.9">691411710002B</text>
<text x="47.5" y="49.1">GND</text>
<text x="72.1" y="50.2" transform="rotate(-90 72.1 50.2)">4</text>
<text x="74.7" y="50.2" transform="rotate(-90 74.7 50.2)">6</text>
<text x="70.4" y="59.3">GND</text>
<text x="196.1" y="54.2">GND</text>
<text x="213.9" y="54.2">GND</text>
<text x="52.1" y="64.9">F103</text>
<text x="56.7" y="61.6">+BATT</text>
<text x="162.5" y="61.8">+14V</text>
<text x="181.8" y="65.6">D_Schottky</text>
<text x="184.5" y="63.1">D102</text>
<text x="197.3" y="63.1">SW_16mm_RED</text>
<text x="201.2" y="60.6">SW102</text>
<text x="23.4" y="70.7">691404910002B</text>
<text x="34.6" y="68.2">J103</text>
<text x="52.8" y="66.6">10A</text>
<text x="169" y="66.1">F104</text>
<text x="170.2" y="67.9">1A</text>
<text x="223.5" y="72">J104</text>
<text x="47.5" y="77.1">GND</text>
<text x="223.5" y="74.5">691411710002B</text>
<text x="196.1" y="80.9">GND</text>
<text x="213.9" y="80.9">GND</text>
<text x="57" y="89.8">+24V</text>
<text x="201.2" y="89.8">SW103</text>
<text x="52.1" y="92.8">F105</text>
<text x="52.8" y="94.6">10A</text>
<text x="162.5" y="91">+14V</text>
<text x="169" y="95.4">F106</text>
<text x="181.8" y="94.8">D_Schottky</text>
<text x="184.5" y="92.3">D103</text>
<text x="197.3" y="92.3">SW_16mm_RED</text>
<text x="23.4" y="98.7">691404910002B</text>
<text x="34.6" y="96.1">J105</text>
<text x="170.2" y="97.1">1A</text>
<text x="223.5" y="101.2">J106</text>
<text x="47.5" y="105">GND</text>
<text x="223.5" y="103.7">691411710002B</text>
<text x="196.1" y="110.1">GND</text>
<text x="213.9" y="110.1">GND</text>
<text x="162.5" y="117.7">+14V</text>
<text x="184.5" y="119">D104</text>
<text x="197.3" y="119">SW_16mm_RED</text>
<text x="201.2" y="116.4">SW104</text>
<text x="43.1" y="125.3">+24V</text>
<text x="55.9" y="124.3">D105</text>
<text x="169" y="122">F107</text>
<text x="170.2" y="123.8">1A</text>
<text x="181.8" y="121.5">D_Schottky</text>
<text x="53.2" y="126.8">D_Schottky</text>
<text x="82.4" y="129.4">MOD102</text>
<text x="96" y="128.9">+BATT</text>
<text x="223.5" y="127.9">J107</text>
<text x="223.5" y="130.4">691411710002B</text>
<text x="24" y="136.8">+14V</text>
<text x="32.3" y="135.5">SW105</text>
<text x="71.6" y="136.8">D107</text>
<text x="79.2" y="134.2">IN+</text>
<text x="88.1" y="134.2">OUT+</text>
<text x="196.1" y="136.8">GND</text>
<text x="213.9" y="136.8">GND</text>
<text x="31.7" y="138">PRDDD3</text>
<text x="49.7" y="138">D_Schottky</text>
<text x="52.4" y="140.6">D106</text>
<text x="71.5" y="139.3">White</text>
<text x="79.2" y="141.8">IN-</text>
<text x="88.1" y="141.8">OUT-</text>
<text x="23.6" y="147.9">+BATT</text>
<text x="65.3" y="146.9">GND</text>
<text x="97" y="146.9">GND</text>
<text x="162.5" y="146.9">+14V</text>
<text x="184.5" y="148.2">D108</text>
<text x="197.3" y="148.2">SW_16mm_RED</text>
<text x="201.2" y="145.6">SW106</text>
<text x="53.6" y="154.5">D109</text>
<text x="96.4" y="155.5">+14V</text>
<text x="169" y="151.2">F108</text>
<text x="170.2" y="153">1A</text>
<text x="181.8" y="150.7">D_Schottky</text>
<text x="43.1" y="159.6">+24V</text>
<text x="51" y="157.1">D_Schottky</text>
<text x="79.2" y="160.9">IN+</text>
<text x="82.4" y="156.1">MOD103</text>
<text x="88.1" y="160.9">OUT+</text>
<text x="223.5" y="157.1">J108</text>
<text x="223.5" y="159.6">691411710002B</text>
<text x="71.5" y="166">White</text>
<text x="71.6" y="163.4">D111</text>
<text x="196.1" y="166">GND</text>
<text x="213.9" y="166">GND</text>
<text x="53.4" y="168.2">D_Schottky</text>
<text x="56.1" y="170.8">D110</text>
<text x="65.3" y="173.6">GND</text>
<text x="79.2" y="168.5">IN-</text>
<text x="88.1" y="168.5">OUT-</text>
<text x="201.2" y="173.6">SW107</text>
<text x="97" y="174.9">GND</text>
<text x="162.5" y="174.9">+14V</text>
<text x="169" y="179.2">F109</text>
<text x="181.8" y="178.7">D_Schottky</text>
<text x="184.5" y="176.1">D112</text>
<text x="197.3" y="176.1">SW_16mm_RED</text>
<text x="170.2" y="180.9">1A</text>
<text x="223.5" y="185">J109</text>
<text x="223.5" y="187.6">691411710002B</text>
<text x="196.1" y="193.9">GND</text>
<text x="213.9" y="193.9">GND</text>
<text x="201.2" y="202.8">SW108</text>
<text x="162.5" y="204.1">+14V</text>
<text x="169" y="208.4">F110</text>
<text x="181.8" y="207.9">D_Schottky</text>
<text x="184.5" y="205.3">D113</text>
<text x="197.3" y="205.3">SW_16mm_RED</text>
<text x="170.2" y="210.2">1A</text>
<text x="223.5" y="214.2">J110</text>
<text x="223.5" y="216.8">691411710002B</text>
<text x="196.1" y="223.1">GND</text>
<text x="213.9" y="223.1">GND</text>
<text x="162.5" y="233.3">+14V</text>
<text x="201.2" y="232">SW109</text>
<text x="169" y="237.6">F111</text>
<text x="170.2" y="239.4">1A</text>
<text x="181.8" y="237.1">D_Schottky</text>
<text x="184.5" y="234.5">D114</text>
<text x="197.3" y="234.5">SW_16mm_RED</text>
<text x="224.7" y="237.1">MOD104</text>
<text x="239.3" y="235.8">+5V</text>
<text x="221.5" y="243.4">VIN</text>
<text x="231.6" y="243.4">+5V</text>
<text x="196.1" y="252.3">GND</text>
<text x="221.5" y="253.6">GND</text>
<text x="231.6" y="253.6">GND</text>
<text x="213.9" y="259.9">GND</text>
<text x="224.8" y="262.7">J111</text>
<text x="239.3" y="259.9">GND</text>
</g>
<g font-size="1.8" fill="#0000c2">
<text x="32.5" y="33.5">50Ah</text>
<text x="32.5" y="35.6">LFP</text>
<text x="37.1" y="35.6">Li-ion</text>
<text x="38.3" y="33.5">Secundary</text>
<text x="44.3" y="35.6">battery</text>
<text x="32.8" y="60.2">50Ah</text>
<text x="32.8" y="62.2">Lead-Acid</text>
<text x="38.6" y="60.2">Primary</text>
<text x="43.9" y="62.2">battery</text>
<text x="32.5" y="89.1">24V/10A</text>
<text x="42" y="89.1">AC/DC</text>
<text x="32.5" y="91.2">power</text>
<text x="39.2" y="91.2">supply</text>
<text x="95.4" y="138">8A</text>
<text x="98.9" y="138">max</text>
<text x="29.5" y="159.6">ON-OFF-ON</text>
<text x="95.4" y="164.7">8A</text>
<text x="98.9" y="164.7">max</text>
<text x="17" y="178">Power</text>
<text x="23.8" y="178">calculations:</text>
<text x="17" y="180.1">8A</text>
<text x="17" y="182.1">8A</text>
<text x="17" y="184.1">DCDC losses:</text>
<text x="20.5" y="180.1">*</text>
<text x="20.5" y="182.1">*</text>
<text x="22.6" y="180.1">14.5V</text>
<text x="22.6" y="182.1">13.8V</text>
<text x="29.1" y="180.1">=</text>
<text x="29.1" y="182.1">=</text>
<text x="31" y="184.1">216</text>
<text x="31.9" y="180.1">116W</text>
<text x="31.9" y="182.1">110W</text>
<text x="35.8" y="184.1">*</text>
<text x="38" y="184.1">0.2</text>
<text x="42.2" y="184.1">=</text>
<text x="44.9" y="184.1">43W</text>
<text x="17" y="186.2">Diode</text>
<text x="17" y="188.2">Total</text>
<text x="17" y="190.3">PSU</text>
<text x="22" y="190.3">has</text>
<text x="22.8" y="188.2">power</text>
<text x="23.5" y="186.2">losses:</text>
<text x="26.5" y="190.3">power</text>
<text x="29.5" y="188.2">drawn</text>
<text x="31.2" y="186.2">2</text>
<text x="33.2" y="190.3">boost</text>
<text x="33.6" y="186.2">*</text>
<text x="35.7" y="186.2">0.7V</text>
<text x="36.3" y="188.2">from</text>
<text x="39.5" y="190.3">and</text>
<text x="41" y="186.2">*</text>
<text x="41.8" y="188.2">PSU:</text>
<text x="43.2" y="186.2">(116W/29V)</text>
<text x="44.2" y="190.3">can</text>
<text x="47.4" y="188.2">275W</text>
<text x="48.7" y="190.3">manage</text>
<text x="55.9" y="186.2">=</text>
<text x="57.3" y="190.3">360W</text>
<text x="58.7" y="186.2">5.6W</text>
<text x="63.5" y="190.3">continuously</text>
</g>
<g font-size="1.8" fill="#a90000">
<text x="44.4" y="39.1">1</text>
<text x="44.4" y="41.7">2</text>
<text x="200" y="41.7">3</text>
<text x="207.6" y="39.1">4</text>
<text x="207.6" y="44.2">5</text>
<text x="217.1" y="44.2">1</text>
<text x="217.1" y="46.7">2</text>
<text x="200" y="48">1</text>
<text x="207.6" y="48">2</text>
<text x="207.6" y="65.8">4</text>
<text x="44.4" y="67.1">1</text>
<text x="44.4" y="69.6">2</text>
<text x="200" y="68.3">3</text>
<text x="207.6" y="70.9">5</text>
<text x="217.1" y="70.9">1</text>
<text x="200" y="74.7">1</text>
<text x="207.6" y="74.7">2</text>
<text x="217.1" y="73.4">2</text>
<text x="44.4" y="95">1</text>
<text x="207.6" y="95">4</text>
<text x="44.4" y="97.5">2</text>
<text x="200" y="97.5">3</text>
<text x="207.6" y="100.1">5</text>
<text x="217.1" y="100.1">1</text>
<text x="200" y="103.9">1</text>
<text x="207.6" y="103.9">2</text>
<text x="217.1" y="102.6">2</text>
<text x="200" y="124.2">3</text>
<text x="207.6" y="121.7">4</text>
<text x="200" y="130.6">1</text>
<text x="207.6" y="130.6">2</text>
<text x="207.6" y="126.7">5</text>
<text x="217.1" y="126.7">1</text>
<text x="217.1" y="129.3">2</text>
<text x="76.8" y="133.1">1</text>
<text x="94.5" y="133.1">3</text>
<text x="31" y="143.3">2</text>
<text x="38.7" y="140.7">1</text>
<text x="76.8" y="140.7">2</text>
<text x="94.5" y="140.7">4</text>
<text x="38.7" y="145.8">3</text>
<text x="38.7" y="149.6">4</text>
<text x="31" y="152.1">5</text>
<text x="38.7" y="154.7">6</text>
<text x="200" y="153.4">3</text>
<text x="207.6" y="150.9">4</text>
<text x="207.6" y="156">5</text>
<text x="217.1" y="156">1</text>
<text x="76.8" y="159.8">1</text>
<text x="94.5" y="159.8">3</text>
<text x="200" y="159.8">1</text>
<text x="207.6" y="159.8">2</text>
<text x="217.1" y="158.5">2</text>
<text x="76.8" y="167.4">2</text>
<text x="94.5" y="167.4">4</text>
<text x="207.6" y="178.8">4</text>
<text x="200" y="181.4">3</text>
<text x="207.6" y="183.9">5</text>
<text x="217.1" y="183.9">1</text>
<text x="200" y="187.7">1</text>
<text x="207.6" y="187.7">2</text>
<text x="217.1" y="186.4">2</text>
<text x="207.6" y="208">4</text>
<text x="200" y="210.6">3</text>
<text x="207.6" y="213.1">5</text>
<text x="217.1" y="213.1">1</text>
<text x="217.1" y="215.6">2</text>
<text x="200" y="216.9">1</text>
<text x="207.6" y="216.9">2</text>
<text x="200" y="239.8">3</text>
<text x="207.6" y="237.2">4</text>
<text x="207.6" y="242.3">5</text>
<text x="219" y="242.3">1</text>
<text x="236.8" y="242.3">3</text>
<text x="200" y="246.1">1</text>
<text x="207.6" y="246.1">2</text>
<text x="219" y="252.5">2</text>
<text x="236.8" y="252.5">4</text>
</g>
<text font-size="1.5" fill="#840000" x="71.5" y="33.3">DISPLAY</text>
<g font-size="1.1" fill="#840000">
<text x="204.1" y="51">RED</text>
<text x="204.1" y="77.7">RED</text>
<text x="204.1" y="106.9">RED</text>
<text x="79.3" y="137.8">10-36V</text>
<text x="88.6" y="137.8">13.8V</text>
<text x="204.1" y="133.6">RED</text>
<text x="79.3" y="164.5">10-36V</text>
<text x="88.6" y="164.5">14.5V</text>
<text x="204.1" y="162.8">RED</text>
<text x="80.1" y="170.8">14.5</text>
<text x="83.7" y="170.8">Li-ion</text>
<text x="88.4" y="170.8">charger</text>
<text x="204.1" y="190.7">RED</text>
<text x="204.1" y="219.9">RED</text>
<text x="204.1" y="249.1">RED</text>
</g>
<g font-size="1" fill="#840000">
<text x="79.8" y="144.1">13.8</text>
<text x="83" y="144.1">Lead-acid</text>
<text x="89.3" y="144.1">charger</text>
</g>
<g font-size=".8" fill="#840000">
<text x="205.7" y="41.2">NC</text>
<text x="205.7" y="46.2">NO</text>
<text x="205.7" y="67.8">NC</text>
<text x="205.7" y="72.9">NO</text>
<text x="205.7" y="97">NC</text>
<text x="205.7" y="102.1">NO</text>
<text x="205.7" y="123.7">NC</text>
<text x="205.7" y="128.8">NO</text>
<text x="36.8" y="142.8">NC</text>
<text x="36.8" y="147.8">NO</text>
<text x="36.8" y="151.7">NC</text>
<text x="205.7" y="152.9">NC</text>
<text x="36.8" y="156.7">NO</text>
<text x="205.7" y="158">NO</text>
<text x="205.7" y="185.9">NO</text>
<text x="205.7" y="180.9">NC</text>
<text x="205.7" y="215.2">NO</text>
<text x="205.7" y="210.1">NC</text>
<text x="205.7" y="239.3">NC</text>
<text x="205.7" y="244.4">NO</text>
<text x="226" y="268.8">Panelmount</text>
</g>
</svg>
